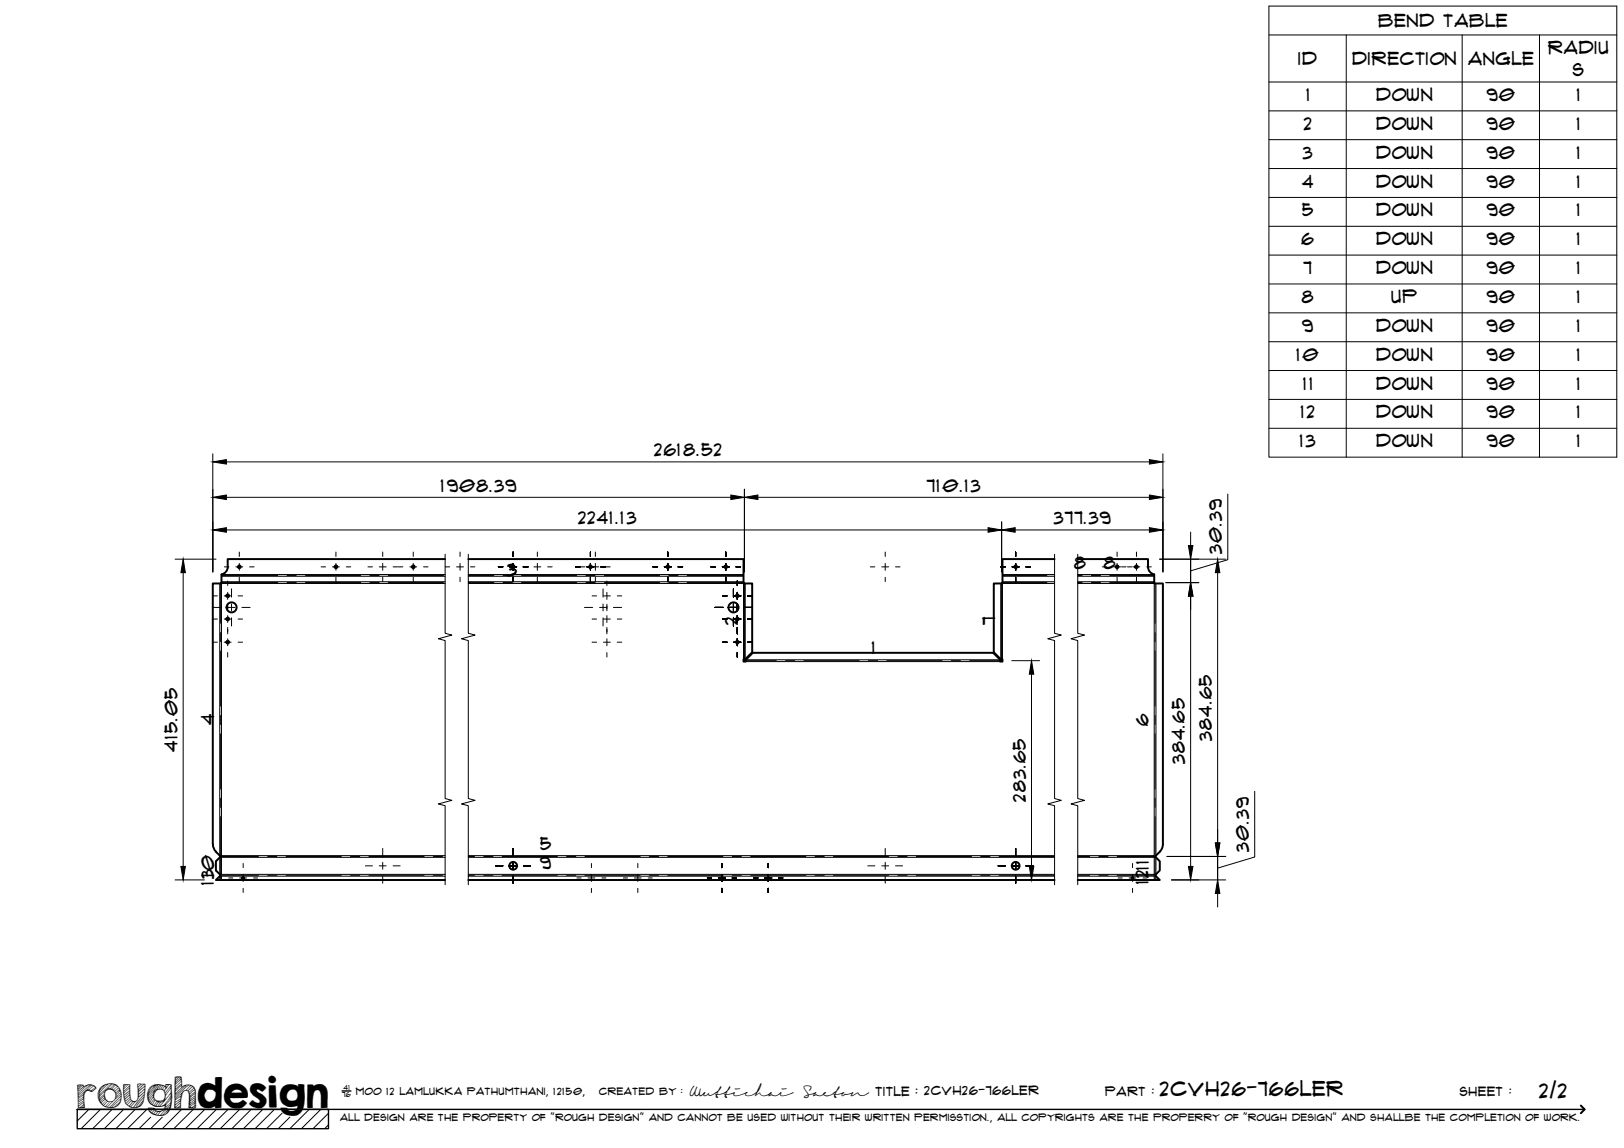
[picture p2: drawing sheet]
<svg xmlns="http://www.w3.org/2000/svg" width="420mm" height="297mm" viewBox="0 0 420 297" stroke-linecap="round" stroke-linejoin="round" font-family="sans-serif">
<!-- layer: Visible -->
<g fill="none" stroke="#000" stroke-width=".51">
<path d="M58.9 146.7a2.08 2.08 0 0 1-1.6 2v2.3h-2.2v67.4M115.1 144.7h-56.2v2M121.2 144.7h71.2v6.3h2.2v17.8l-1.8 1.8h-.4v.6h.6v-.5l1.8-1.8h62.2l1.8 1.8v.5h.6v-.6h-.5l-1.8-1.8v-17.8h2.3v-6.3h13.4M278.8 144.7h18.2v2M297 146.7a1.99 1.99 0 0 0 1.6 1.9v2.4h2.3v67.4l-.2 .9a4.9 4.9 0 0 1-1.7 2.2v.2l1.1 1.1v2.4l-1.1 1.1v.3M55.1 218.4l.3 1.3 .5 .6M55.8 220.4l1.2 1.2-1.1 1.2v2.4l1.1 1.1v.3M57 226.6l-1.1 1.1h59.2M121.2 227.7h151.6M299 226.6l1.1 1.1h-21.3"/>
<circle cx="58.9" cy="154.2" r=".35"/>
<circle cx="59.9" cy="157.2" r="1.3"/>
<circle cx="61.9" cy="146.7" r=".35"/>
<circle cx="86.9" cy="146.7" r=".35"/>
<circle cx="106.9" cy="146.7" r=".35"/>
<circle cx="132.8" cy="146.7" r=".35"/>
<circle cx="152.8" cy="146.7" r=".35"/>
<circle cx="172.8" cy="146.7" r=".35"/>
<circle cx="187.8" cy="146.7" r=".35"/>
<circle cx="189.8" cy="157.2" r="1.3"/>
<circle cx="190.8" cy="154.2" r=".35"/>
<circle cx="262.8" cy="146.7" r=".35"/>
<circle cx="289" cy="146.7" r=".35"/>
<circle cx="294" cy="146.7" r=".35"/>
<circle cx="58.9" cy="166.2" r=".35"/>
<circle cx="58.9" cy="160.2" r=".35"/>
<circle cx="190.8" cy="166.2" r=".35"/>
<circle cx="190.8" cy="160.2" r=".35"/>
<circle cx="62.9" cy="227.2" r=".24"/>
<circle cx="132.8" cy="224" r="1.01"/>
<circle cx="186.8" cy="227.2" r=".24"/>
<circle cx="198.8" cy="227.2" r=".24"/>
<circle cx="262.8" cy="224" r="1.01"/>
<circle cx="293" cy="227.2" r=".24"/>
</g>
<!-- layer: Bend Center -->
<g fill="none" stroke="#000" stroke-width=".26">
<path d="M57.1 151v10.3M57.3 148.9h14.6M57.3 150.7h14.6M74.3 148.9h2.3M74.3 150.7h2.3M79 148.9h14.3M79 150.7h14.3M95.7 148.9h2.4M95.7 150.7h2.4M100.5 148.9h14.2M100.5 150.7h14.2M121.2 148.9h6.6"/>
<path d="M121.2 150.7h6.6M130.2 148.9h2.3M130.2 150.7h2.3M134.9 148.9h14.3M134.9 150.7h14.3M151.6 148.9h2.4M151.6 150.7h2.4M156.4 148.9h14.2M156.4 150.7h14.2M173 148.9h2.4M173 150.7h2.4M177.8 148.9h14.6"/>
<path d="M177.8 150.7h14.6M192.6 151v19.6M259.1 151v19.6M259.4 148.9h11.4M259.4 150.7h11.4M278.8 148.9h1.2M278.8 150.7h1.2M282.3 148.9h2.4M282.3 150.7h2.4M287.1 148.9h11.5M287.1 150.7h11.5M298.8 151v10.3"/>
<path d="M57.1 163.7v2.3M57.1 168.4v14.3M193 170.9h7.9M203.2 170.9h2.4M208 170.9h14.3M224.7 170.9h2.4M229.4 170.9h14.3M246.1 170.9h2.4M250.9 170.9h7.9M298.8 163.7v2.3M298.8 168.4v14.3M57.1 185.1v2.4"/>
<path d="M57.1 189.9v14.3M298.8 185.1v2.4M298.8 189.9v14.3M57.1 211.3v16.4M57.1 206.5v2.4M298.8 211.3v16.4M298.8 206.5v2.4M57 226.5h9.9M57 221.6h9.9M69.3 226.5h2.3M69.3 221.6h2.3M74 226.5h14.3"/>
<path d="M74 221.6h14.3M90.7 226.5h2.4M90.7 221.6h2.4M95.4 226.5h14.3M95.4 221.6h14.3M112.1 226.5h2.4M112.1 221.6h2.4M121.2 226.5h1.6M121.2 221.6h1.6M125.2 226.5h2.3M125.2 221.6h2.3M129.9 226.5h14.3"/>
<path d="M129.9 221.6h14.3M146.6 226.5h2.4M146.6 221.6h2.4M151.3 226.5h14.3M151.3 221.6h14.3M168 226.5h2.4M168 221.6h2.4M172.8 226.5h14.2M172.8 221.6h14.2M189.4 226.5h2.4M189.4 221.6h2.4M194.2 226.5h14.3"/>
<path d="M194.2 221.6h14.3M210.9 226.5h2.4M210.9 221.6h2.4M215.6 226.5h14.3M215.6 221.6h14.3M232.3 226.5h2.4M232.3 221.6h2.4M237.1 226.5h14.3M237.1 221.6h14.3M253.7 226.5h2.4M253.7 221.6h2.4M258.5 226.5h14.3"/>
<path d="M258.5 221.6h14.3M278.8 226.5h3.1M278.8 221.6h3.1M284.3 226.5h2.4M284.3 221.6h2.4M289.1 226.5h9.8M289.1 221.6h9.8"/>
</g>
<!-- layer: Visible Narrow -->
<g fill="none" stroke="#000" stroke-width=".26">
<path d="M56.9 151v70.4M57.3 150.5h57.8M57.3 149.1h57.8M57.3 148.7h57.8M115.1 151h-57.8v70.4h57.8M121.2 151h71.2v19.6M121.2 150.5h71.2M121.2 149.1h71.2M121.2 148.7h71.2M192.8 151v19.6M258.9 151v19.6M259.4 150.5h13.4"/>
<path d="M259.4 149.1h13.4M259.4 148.7h13.4M272.8 151h-13.4v19.6M278.8 151h19.8v70.4h-19.8M278.8 150.5h19.8M278.8 149.1h19.8M278.8 148.7h19.8M299.1 151v70.4M193 170.7h65.8M193 171.2h65.8M56.9 221.9v4.3M56.9 226.7v1"/>
<path d="M115.1 226.7h-57.8v1M115.1 221.8h-57.8v4.4h57.8M121.2 221.4h151.6M121.2 226.7h151.6M121.2 226.2h151.6M121.2 221.8h151.6M278.8 226.7h19.8v1M278.8 221.8h19.8v4.4h-19.8M299.1 221.9v4.3M299.1 226.7v1"/>
</g>
<!-- layer: TitleBlock -->
<path d="M20 287h65v5h-65zM20 287h390M88.5 282.3h2.3" fill="none" stroke="#000" stroke-width=".36"/>
<path d="M409 286.1l1 .9-1 1" fill="none" stroke="#000" stroke-width=".51"/>
<g fill="none" stroke="#000" stroke-width=".26">
<path d="M23 287l-3 3.1M26 287l-5 5M29 287l-5 5M32 287l-5 5M35 287l-5 5M38 287l-5 5M39 289.1l-3 2.9M42 289.1l-3 2.9M47 287l-5 5M50 287l-5 5M53 287l-5 5M56 287l-5 5"/>
<path d="M59 287l-5 5M62 287l-5 5M65 287l-5 5M68 287l-5 5M71 287l-5 5M73 288l-4 4M75 289.1l-3 2.9M80 287l-5 5M83 287l-5 5M85 288l-4 4M85 291l-1 1"/>
</g>
<!-- layer: Smart Centers -->
<g fill="none" stroke="#000" stroke-width=".26">
<path d="M55.1 154.2h1.1M55.1 157.2h2.1M58 154.2h1.8M58.1 146.7h1.1M58.9 150.3v1.2M58.9 153.3v1.8M58.9 156.3v1.7M58.9 159.3v1.8M59 157.2h1.8M59.9 152.4v2.1M59.9 156.3v1.8M59.9 159.9v2.1"/>
<path d="M61 146.7h1.8M61.6 154.2h1.2M61.9 142.8v1.2M61.9 145.8v1.8M61.9 149.4v1.1M62.6 157.2h2.1M64.6 146.7h1.1M83.1 146.7h1.1M86 146.7h1.8M86.9 142.8v1.2M86.9 145.8v1.8M86.9 149.4v1.1"/>
<path d="M89.6 146.7h1.1M95.2 146.7h1.2M98.1 146.7h1.8M99 142.8v1.2M99 145.8v1.8M99 149.4v1.1M101.7 146.7h1.2M103.1 146.7h1.1M106 146.7h1.8M106.9 142.8v1.2M106.9 145.8v1.8M106.9 149.4v1.1"/>
<path d="M109.6 146.7h1.1M115.2 146.7h1.1M118.1 146.7h1.8M119 142.8v1.2M119 145.8v1.8M119 149.4v1.1M121.7 146.7h1.2M128.9 146.7h1.2M131.9 146.7h1.8M132.8 142.8v1.2M132.8 145.8v1.8M132.8 149.4v1.1"/>
<path d="M135.2 146.7h1.4M138.1 146.7h1.8M139 142.8v1.2M139 145.8v1.8M139 149.4v1.1M141.7 146.7h1.2M148.9 146.7h1.2M150.2 146.7h1.1M151.2 157.2h2.1M151.9 146.7h3M152.8 142.8v1.2M152.8 145.8v1.8"/>
<path d="M152.8 149.4v1.1M153.2 154.2h1.1M154 142.8v1.2M154 145.8v1.8M154 149.4v1.1M155.1 157.2h1.8M155.4 146.7h1.2M156 152.4v2.1M156 156.3v1.8M156 159.9v2.1M156.1 154.2h1.8M156.7 146.7h1.2"/>
<path d="M157 150.3v1.2M157 153.3v1.8M157 156.3v1.7M157 159.3v1.8M158.7 157.2h2.1M159.7 154.2h1.2M168.9 146.7h1.2M171.9 146.7h1.8M172.8 142.8v1.2M172.8 145.8v1.8M172.8 149.4v1.1M175.5 146.7h1.1"/>
<path d="M183.9 146.7h1.2M185 157.2h2.1M186.9 146.7h1.8M186.9 154.2h1.2M187.8 142.8v1.2M187.8 145.8v1.8M187.8 149.4v1.1M188.9 157.2h1.7M189.8 152.4v2.1M189.8 156.3v1.8M189.8 159.9v2.1M189.9 154.2h1.8"/>
<path d="M190.4 146.7h1.2M190.8 150.3v1.2M190.8 153.3v1.8M190.8 156.3v1.7M190.8 159.3v1.8M192.4 157.2h2.2M193.4 154.2h1.2M225.2 146.7h1.1M228.1 146.7h1.8M229 142.8v1.2M229 145.8v1.8M229 149.4v1.1"/>
<path d="M231.7 146.7h1.2M258.9 146.7h1.2M261.9 146.7h1.8M262.8 142.8v1.2M262.8 145.8v1.8M262.8 149.4v1.1M265.5 146.7h1.1M285.2 146.7h1.1M288.1 146.7h1.8M289 142.8v1.2M289 145.8v1.8M289 149.4v1.1"/>
<path d="M290.2 146.7h1.1M291.7 146.7h1.2M293.1 146.7h1.8M294 142.8v1.2M294 145.8v1.8M294 149.4v1.1M296.7 146.7h1.2M55.1 166.2h1.1M55.1 160.2h1.1M58 166.2h1.8M58 160.2h1.8M58.9 162.3v1.7"/>
<path d="M58.9 165.3v1.8M58.9 168.9v1.1M61.6 166.2h1.2M61.6 160.2h1.2M153.2 166.2h1.1M153.2 160.2h1.1M156.1 166.2h1.8M156.1 160.2h1.8M157 162.3v1.7M157 165.3v1.8M157 168.9v1.1M159.7 166.2h1.2"/>
<path d="M159.7 160.2h1.2M186.9 166.2h1.2M186.9 160.2h1.2M189.9 166.2h1.8M189.9 160.2h1.8M190.8 162.3v1.7M190.8 165.3v1.8M190.8 168.9v1.1M193.4 166.2h1.2M193.4 160.2h1.2M99 219.5v1.8M132.8 219.5v1.8"/>
<path d="M229 219.5v1.8M262.8 219.5v1.8M59.2 227.2h1M62 227.2h1.8M62.9 223.4v1.1M62.9 226.3v1.8M62.9 229.9v1M65.6 227.2h1.1M94.5 224h1.9M98.1 224h1.8M99 223.1v1.8M99 226.7v1.8"/>
<path d="M101.7 224h1.8M128.3 224h1.8M131.9 224h1.8M132.8 223.1v1.8M132.8 226.7v1.8M135.4 224h1.9M149.3 227.2h1M152.1 227.2h1.8M153 223.4v1.1M153 226.3v1.8M153 229.9v1M155.7 227.2h1.1"/>
<path d="M161.3 227.2h1M164.1 227.2h1.8M165 223.4v1.1M165 226.3v1.8M165 229.9v1M167.7 227.2h1.1M183 227.2h1.1M185.9 227.2h1.8M186.8 223.4v1.1M186.8 226.3v1.8M186.8 229.9v1M189.4 227.2h1.1"/>
<path d="M195 227.2h1.1M197.9 227.2h1.8M198.8 223.4v1.1M198.8 226.3v1.8M198.8 229.9v1M201.4 227.2h1.1M224.5 224h1.8M228.1 224h1.8M229 223.1v1.8M229 226.7v1.8M231.7 224h1.8M258.3 224h1.8"/>
<path d="M261.9 224h1.8M262.8 223.1v1.8M262.8 226.7v1.8M265.5 224h1.8M289.3 227.2h1M292.1 227.2h1.8M293 223.4v1.1M293 226.3v1.8M293 229.9v1M295.7 227.2h1.1"/>
</g>
<!-- layer: Bend Tables -->
<g fill="none" stroke="#000" stroke-width=".26">
<path d="M328.3 1.6h90v116.7h-90zM328.3 9h90M348.3 9v109.3M378.3 9v109.3M398.3 9v109.3M328.3 21.2h90M328.3 28.7h90M328.3 36.1h90M328.3 43.6h90M328.3 51.1h90M328.3 58.6h90M328.3 66h90"/>
<path d="M328.3 73.5h90M328.3 80.9h90M328.3 88.4h90M328.3 95.9h90M328.3 103.3h90M328.3 110.8h90"/>
</g>
<!-- layer: FD_Dimensions -->
<g fill="none" stroke="#000" stroke-width=".26">
<path d="M55.1 117.4v30.6M58.6 119.5h238.8M300.9 117.4v30.6M58.6 137.1h197M58.6 128.7h130.5M192.6 126.6v21.4M196.1 128.7h101.3M259.1 135v13M262.6 137.1h34.8M308 137.7v3.5M317.6 127.8v17l-9.6 2.9M45.3 144.7h10.6"/>
<path d="M47.4 148.2v76M300 144.7h17.1M301.6 150.8h8.6M308 150.8v-6.1v6.1M308 154.2v70M315 148.2v69.9M261.8 170.9h7.2M266.9 174.4v49.8M324.6 204.8v16.9l-9.6 2.9M45.3 227.7h7.6M269 227.7h.6M301.9 221.6h15.2"/>
<path d="M303.1 227.7h14M315 221.6v6.1v-6.1M315 231.2v3.5"/>
</g>
<g fill="#000" stroke="#000" stroke-width=".26">
<path d="M55.1 119.5l3.5-.6v1.2zM297.4 118.9l3.5 .6-3.5 .6zM55.1 137.1l3.5-.6v1.2zM55.1 128.7l3.5-.6v1.2zM189.1 128.1l3.5 .6-3.5 .6zM192.6 128.7l3.5-.6v1.2zM255.6 136.5l3.5 .6-3.5 .6zM259.1 137.1l3.5-.6v1.2zM297.4 136.5l3.5 .6-3.5 .6zM297.4 128.1l3.5 .6-3.5 .6zM47.4 144.7l.6 3.5h-1.2zM308 150.8l.6 3.4h-1.1z"/>
<path d="M307.5 141.2h1.1l-.6 3.5zM315 144.7l.6 3.5h-1.2zM266.9 170.9l.6 3.5h-1.2zM314.4 218.1h1.2l-.6 3.5zM46.8 224.2h1.2l-.6 3.5zM266.3 224.2h1.2l-.6 3.5zM307.5 224.2h1.1l-.6 3.5zM315 227.7l.6 3.5h-1.2z"/>
</g>
<!-- layer: Break Lines -->
<path d="M115.2 143.4v20.5l1.7 .4-3.5 1 1.8 .4v40.9l1.7 .5-3.5 .9 1.8 .5v20.4M121.2 143.4v20.5l1.7 .4-3.5 1 1.8 .4v40.9l1.7 .5-3.5 .9 1.8 .5v20.4M272.8 143.4v20.5l1.8 .4-3.5 1 1.7 .4v40.9l1.8 .5-3.5 .9 1.7 .5v20.4M278.8 143.4v20.5l1.8 .4-3.5 1 1.7 .4v40.9l1.8 .5-3.5 .9 1.7 .5v20.4" fill="none" stroke="#000" stroke-width=".26"/>
<text font-size="9.7" x="19.9" y="286.8">roughdesign</text>
<g font-size="5.3">
<text x="300.1" y="283.6">2CVH26-766LER</text>
<text x="398.2" y="284">2/2</text>
</g>
<g font-size="4.6">
<text x="356.6" y="7">Bend Table</text>
<text x="335.9" y="16.9">ID</text>
<text x="349.8" y="16.8">Direction</text>
<text x="379.8" y="16.9">Angle</text>
<text x="400.5" y="13.9">Radiu</text>
<text x="406.9" y="19.8">s</text>
<text x="338" y="26.1">1</text>
<text x="356" y="26.1">Down</text>
<text x="384.6" y="26.1">90</text>
<text x="408" y="26.1">1</text>
<text x="337.3" y="33.6">2</text>
<text x="356" y="33.6">Down</text>
<text x="384.6" y="33.6">90</text>
<text x="408" y="33.6">1</text>
<text x="337.1" y="41">3</text>
<text x="356" y="41.1">Down</text>
<text x="384.6" y="41">90</text>
<text x="408" y="41">1</text>
<text x="336.9" y="48.5">4</text>
<text x="356" y="48.5">Down</text>
<text x="384.6" y="48.5">90</text>
<text x="408" y="48.5">1</text>
<text x="336.9" y="56">5</text>
<text x="356" y="56">Down</text>
<text x="384.6" y="56">90</text>
<text x="408" y="56">1</text>
<text x="336.7" y="63.4">6</text>
<text x="356" y="63.5">Down</text>
<text x="384.6" y="63.4">90</text>
<text x="408" y="63.4">1</text>
<text x="337.2" y="70.9">7</text>
<text x="356" y="70.9">Down</text>
<text x="384.6" y="70.9">90</text>
<text x="408" y="70.9">1</text>
<text x="336.8" y="78.4">8</text>
<text x="360" y="78.4">Up</text>
<text x="384.6" y="78.4">90</text>
<text x="408" y="78.4">1</text>
<text x="336.9" y="85.8">9</text>
<text x="356" y="85.9">Down</text>
<text x="384.6" y="85.8">90</text>
<text x="408" y="85.8">1</text>
<text x="335.4" y="93.3">10</text>
<text x="356" y="93.3">Down</text>
<text x="384.6" y="93.3">90</text>
<text x="408" y="93.3">1</text>
<text x="337.2" y="100.8">11</text>
<text x="356" y="100.8">Down</text>
<text x="384.6" y="100.8">90</text>
<text x="408" y="100.8">1</text>
<text x="336.5" y="108.3">12</text>
<text x="356" y="108.3">Down</text>
<text x="384.6" y="108.3">90</text>
<text x="408" y="108.3">1</text>
<text x="169.3" y="118">2618.52</text>
<text x="336.3" y="115.7">13</text>
<text x="356" y="115.7">Down</text>
<text x="384.6" y="115.7">90</text>
<text x="408" y="115.7">1</text>
<text x="114.1" y="127.2">1908.39</text>
<text x="239.8" y="127.2">710.13</text>
<text x="149.5" y="135.6">2241.13</text>
<text x="272.6" y="135.6">377.39</text>
<text x="316.1" y="143.4" transform="rotate(-90 316.1 143.4)">30.39</text>
<text x="131.3" y="149">3</text>
<text x="277.9" y="147.2">8</text>
<text x="285.6" y="147.2">8</text>
<text x="190.9" y="161.8" transform="rotate(-90 190.9 161.8)">2</text>
<text x="257.5" y="161.8" transform="rotate(-90 257.5 161.8)">7</text>
<text x="225.6" y="169.3">1</text>
<text x="55.4" y="187.7" transform="rotate(-90 55.4 187.7)">4</text>
<text x="297.2" y="187.9" transform="rotate(-90 297.2 187.9)">6</text>
<text x="313.5" y="191.7" transform="rotate(-90 313.5 191.7)">384.65</text>
<text x="45.9" y="194.5" transform="rotate(-90 45.9 194.5)">415.05</text>
<text x="306.5" y="197.8" transform="rotate(-90 306.5 197.8)">384.65</text>
<text x="265.4" y="207.5" transform="rotate(-90 265.4 207.5)">283.65</text>
<text x="139.7" y="219.9">5</text>
<text x="323.1" y="220.4" transform="rotate(-90 323.1 220.4)">30.39</text>
<text x="55.4" y="226.9" transform="rotate(-90 55.4 226.9)">10</text>
<text x="139.7" y="224.8">9</text>
<text x="55.4" y="229.1" transform="rotate(-90 55.4 229.1)">13</text>
<text x="297.1" y="228.8" transform="rotate(-90 297.1 228.8)">1211</text>
</g>
<g font-size="3.4">
<text x="178.3" y="283.5">Wuttichai</text>
<text x="208.1" y="283.5">Saeton title : 2CVH26-766LER</text>
</g>
<g font-size="3.3">
<text x="286" y="283.5">Part :</text>
<text x="377.7" y="283.5">sheet :</text>
</g>
<g font-size="2.7">
<text x="92.1" y="283.3">moo 12 Lamlukka pathumthani, 12150,</text>
<text x="155" y="283.3">created by :</text>
</g>
<text font-size="2.6" x="88" y="290.1">all design are the property of &quot;rough design&quot; and cannot be used without their written permisstion., all copyrights are the properry of &quot;rough design&quot; and shallbe the completion of work.</text>
<g font-size="1.9">
<text x="88.5" y="283.9">76</text>
<text x="88.9" y="282.1">41</text>
</g>
</svg>
